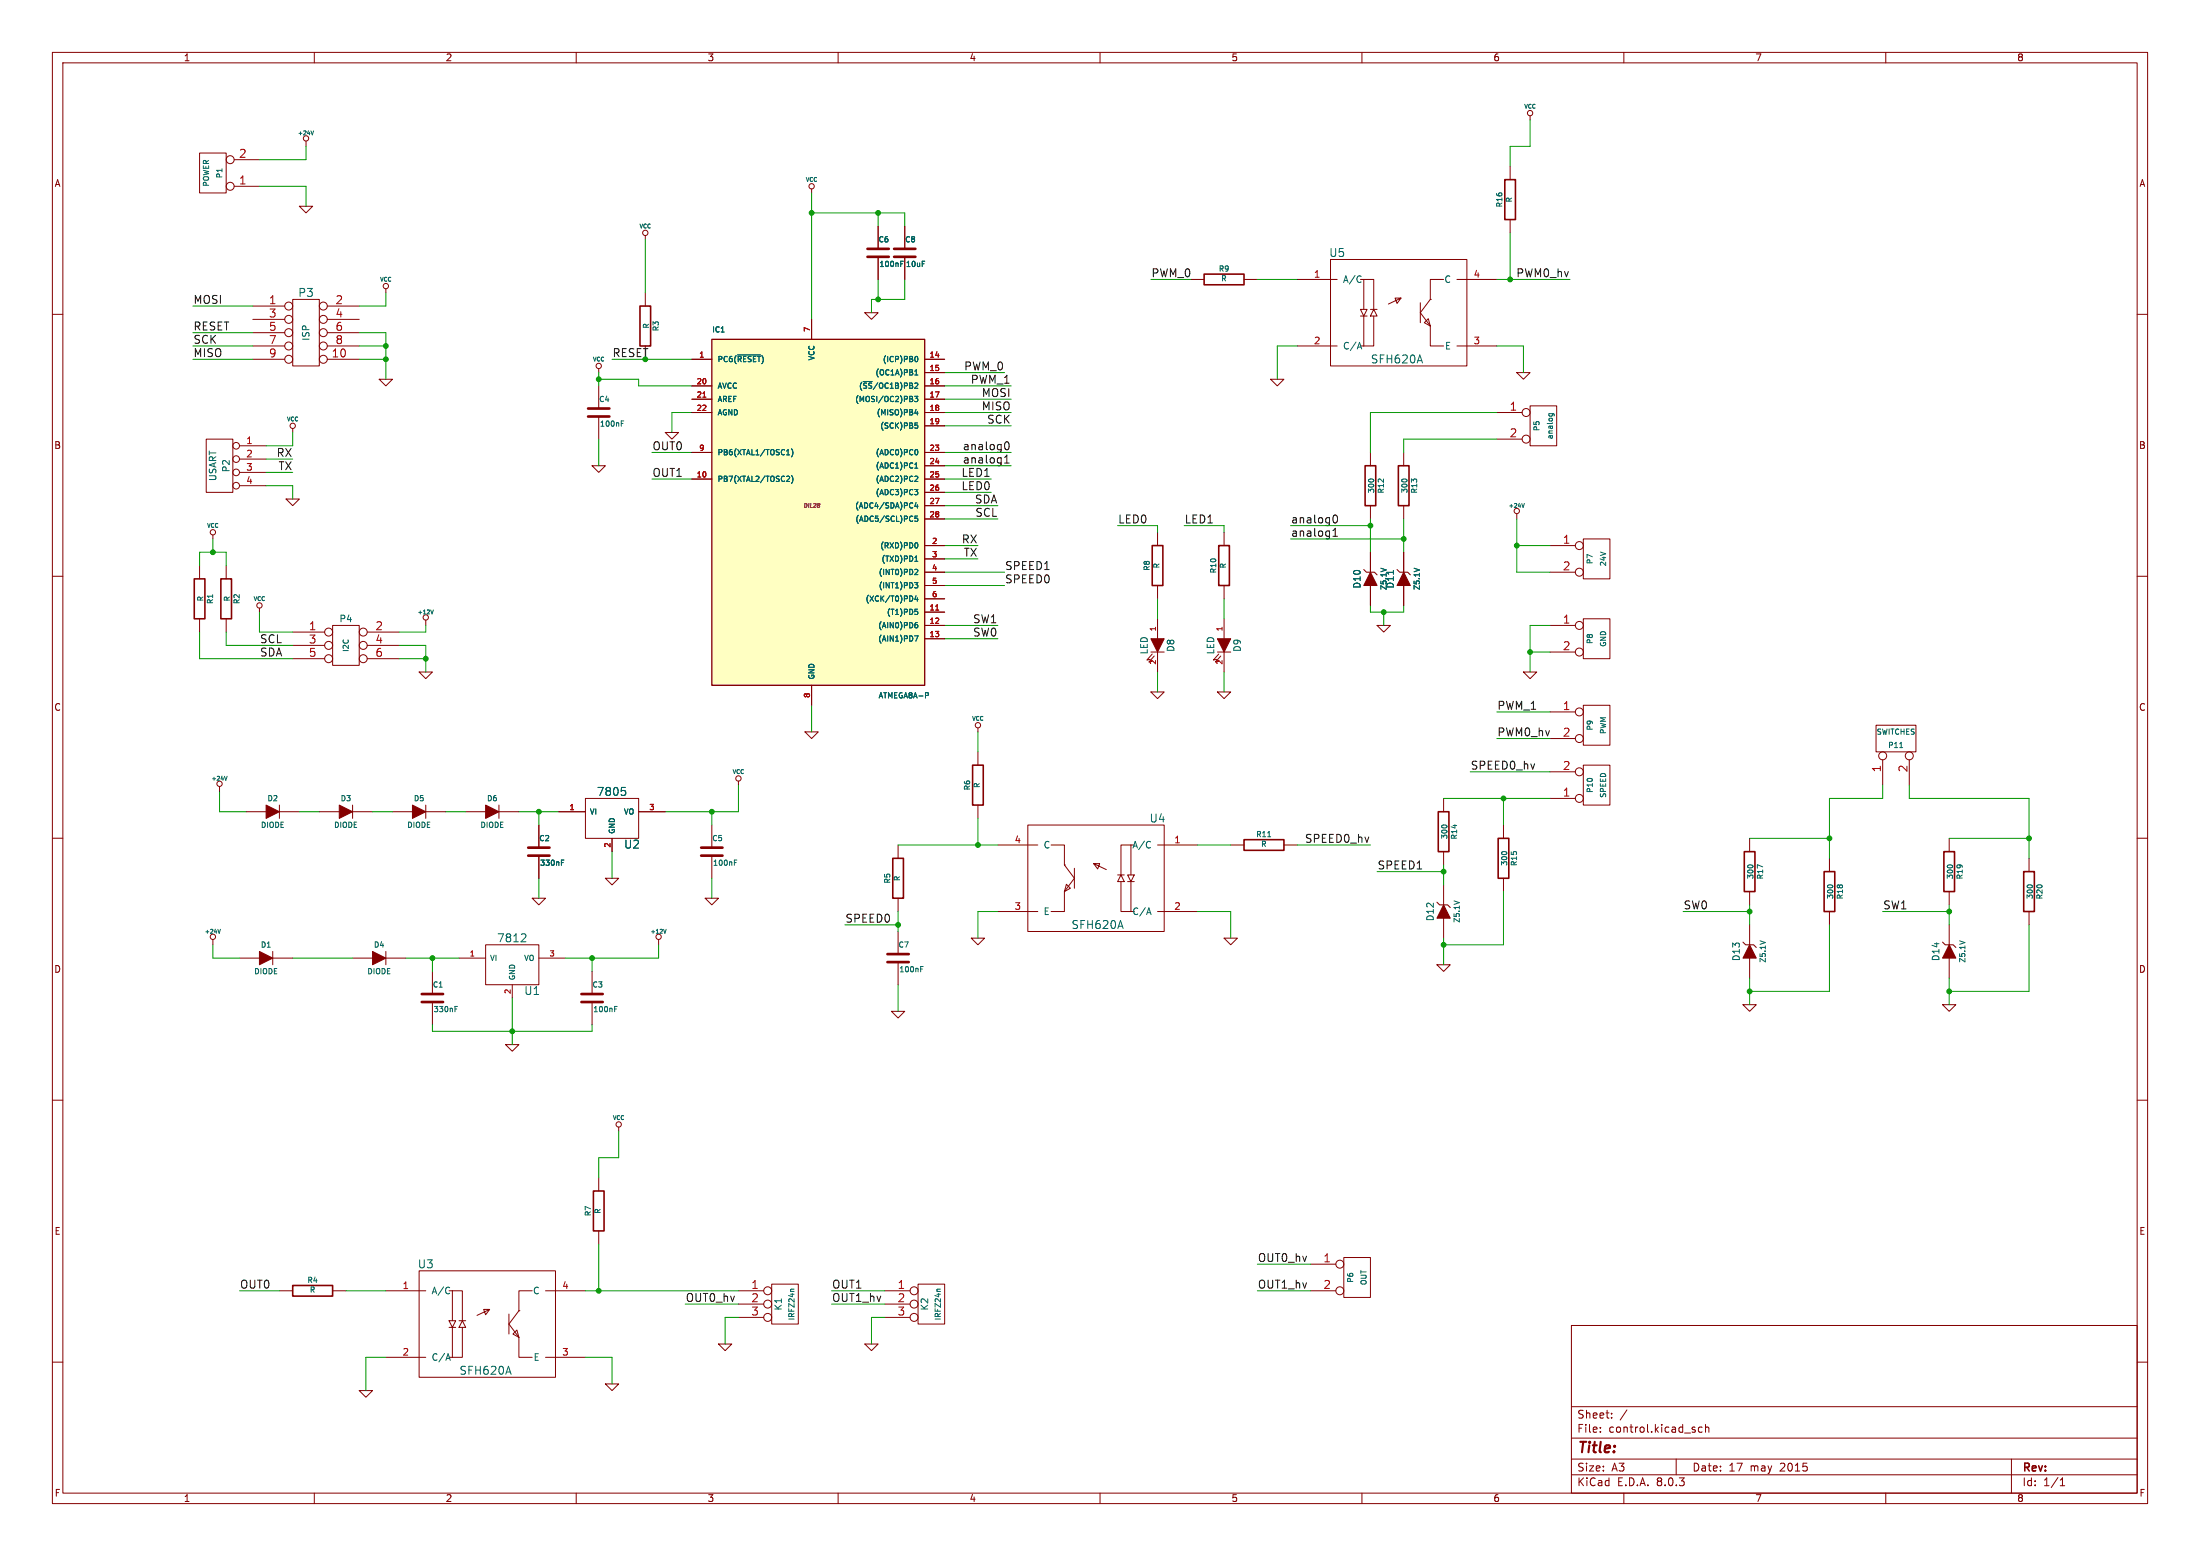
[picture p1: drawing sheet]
<svg xmlns="http://www.w3.org/2000/svg" width="420mm" height="297mm" viewBox="0 0 420 297" stroke-linecap="round" stroke-linejoin="round" font-family="sans-serif">
<g fill="none" stroke="#840000" stroke-width=".19">
<path d="M10 10h400v277h-400zM12 12h396v273h-396zM60 10v2M110 10v2M160 10v2M210 10v2M260 10v2M310 10v2M360 10v2M10 60h2M408 60h2M114.3 70.4v.7"/>
<path d="M10 110h2M233.7 101.6v2.5M233.7 111.8v2.5M408 110h2M153.7 139.7h2.5l-1.3 1.3zM10 160h2M408 160h2M10 210h2M408 210h2M10 260h2M300 253h108v32h-108zM408 260h2"/>
<path d="M300 278.5h108M300 274.5h108M300 268.5h108M305.5 273.2v.2M305.5 272.5v.1M307.7 270.5v.2M307.7 269.8v.1M310.6 269.1l-1.3 1.9M320 278.5v3M324.9 272.5l-.4-.1-.3 .3 .2 .6h.5M325.6 272.5l.2-.1 .4 .1v.9M325.6 271.9v1.5"/>
<path d="M384 278.5v6.5M60 285v2M110 285v2M160 285v2M210 285v2M260 285v2M300 281.5h108M310 285v2M360 285v2M393.3 283.6h.9M393.3 282.5l.4-.4v1.5"/>
<circle cx="114.3" cy="69.9" r=".51"/>
</g>
<path d="M232.7 104.1h2v7.7h-2z" fill="none" stroke="#840000" stroke-width=".3"/>
<path d="M135.9 64.8h40.6v66h-40.6z" fill="#ffffc2"/>
<path d="M135.9 64.8h40.6v66h-40.6z" fill="none" stroke="#840000" stroke-width=".25"/>
<g fill="none" stroke="#840000" stroke-width=".19">
<path d="M38.1 29.2h5.1v7.6h-5.1zM44.7 35.6h4.8M44.7 30.5h4.8M57.1 39.4h2.6l-1.3 1.2zM58.4 26.9v1M154.9 36.1v.7M288.3 31.8v2.5M292.1 22.1v.8M48.3 58.4h6.1M55.9 57.2h5.1v12.7h-5.1zM62.5 58.4h6.1M73.7 55.1v.8"/>
<path d="M123.2 45v.7M123.2 55.9v2.5M165.1 59.7h2.5l-1.2 1.3zM167.6 43.2v4.3M167.6 49v4.3M172.7 43.2v4.3M172.7 49v4.3M227.3 53.3h2.6M237.5 53.3h2.5M247.6 53.3h7.7M254 49.5h26v20.4h-26zM259.7 59.1h1.3l-.7 1.2z"/>
<path d="M259.7 53.3h.6M260.3 53.3h2v5.8M260.3 53.3v5.8M261.6 59.1h1.3M262.3 59.1l.6 1.2h-1.3zM267.5 56.9l-.8 1-.4-1h1.2l-2.5 1.1M271.1 57.8v3.8M273 57.2h.1M273 57.2l-1.9 2.5 1.9 2.5M275.6 53.3h-2.6v3.9M278.1 53.3h7.6M288.3 41.9v2.6"/>
<path d="M48.3 68.6h6.1M48.3 66h6.1M48.3 61h6.1M48.3 63.5h6.1M62.5 68.6h6.1M62.5 66h6.1M62.5 61h6.1M62.5 63.5h6.1M72.4 72.4h2.5l-1.2 1.3zM114.3 73.7v4.3M114.3 79.5v4.3M132.1 68.6h3.8"/>
<path d="M132.1 73.7h3.8M132.1 76.2h3.8M132.1 78.7h3.8M154.9 61v3.8M176.5 68.6h3.8M176.5 71.1h3.8M176.5 73.7h3.8M176.5 76.2h3.8M176.5 78.7h3.8M242.6 72.4h2.5l-1.3 1.3zM247.6 66h7.7M259.7 60.3h1.3"/>
<path d="M259.7 66h.6M260.3 60.3v5.7M262.3 60.3v5.7h-2M272.7 60.8l.3 1.4-1.1-.6zM273 62.2v3.8h2.6M278.1 66h7.6M285.7 78.7h4.9M289.6 71.1h2.5l-1.3 1.3zM292.1 77.5h5.1v7.6h-5.1zM39.4 83.8h5v10.2h-5zM45.7 85.1h5.1M45.7 87.6h5.1"/>
<path d="M45.7 90.2h5.1M45.7 92.7h5.1M54.6 95.3h2.5l-1.2 1.2zM55.9 81.8v.8M113 88.9h2.6l-1.3 1.3zM127 82.6h2.5l-1.2 1.2zM132.1 91.4h3.8M132.1 86.4h3.8M176.5 91.4h3.8M176.5 81.3h3.8M176.5 86.4h3.8M176.5 88.9h3.8"/>
<path d="M176.5 94h3.8M176.5 96.5h3.8M176.5 99.1h3.8M261.6 86.4v2.5M261.6 96.5v2.6M268 86.4v2.5M268 96.5v2.6M285.7 83.8h4.9M289.6 98v1.1M38.1 108v2.5M38.1 118.1v2.6M40.6 102.1v.8"/>
<path d="M43.2 108v2.5M43.2 118.1v2.6M49.5 116.1v.7M63.5 119.4h5.1v7.6h-5.1zM81.3 118.4v1M176.5 116.8h3.8M176.5 119.4h3.8M176.5 104.1h3.8M176.5 106.7h3.8M176.5 109.2h3.8M176.5 111.8h3.8M176.5 114.3h3.8"/>
<path d="M221 101.6v2.5M221 111.8v2.5M221 118.1v3.8M233.7 118.1v3.8M261.6 105.4v3.8M261.6 111.8v3.8M262.9 119.4h2.5l-1.2 1.3zM268 105.4v3.8M268 111.8v3.8M295.9 119.4h4.8M295.9 104.1h4.8M295.9 109.2h4.8"/>
<path d="M302.3 118.1h5v7.6h-5zM302.3 102.9h5v7.6h-5zM55.9 120.7h6.1M55.9 123.2h6.1M55.9 125.7h6.1M70.1 120.7h6.1M70.1 123.2h6.1M70.1 125.7h6.1M80 128.3h2.5l-1.2 1.2zM154.9 130.8v3.8M176.5 121.9h3.8M186.7 138.9v.8"/>
<path d="M219.7 132.1h2.5l-1.2 1.3zM219.7 124.5h2.5M220 124.8l-1.1 1.2 .7-.1M220.3 125.2l-1 1.2 .7-.2M221 124.5v3.8M232.4 132.1h2.5l-1.2 1.3zM232.4 124.5h2.5M232.7 124.8l-1.1 1.2 .7-.1M233 125.2l-1 1.2 .7-.2M233.7 124.5v3.8M290.8 128.3h2.6l-1.3 1.2zM295.9 124.5h4.8"/>
<path d="M295.9 135.9h4.8M302.3 134.6h5v7.6h-5zM358.1 138.4h7.7v5.1h-7.7zM41.9 150.1v1M47 154.9h3.8M53.3 154.9h3.8M53.3 153.7v2.5M61 154.9h3.8M67.3 154.9h3.8M67.3 153.7v2.5M74.9 154.9h3.8M81.3 154.9h3.8"/>
<path d="M81.3 153.7v2.5M88.9 154.9h3.8M95.2 154.9h3.9M95.2 153.7v2.5M102.9 157.5v4.3M106.7 154.9h5.1M111.8 152.4h10.1v7.6h-10.1zM121.9 154.9h5.1M135.9 157.5v4.3M141 149.1v.8M186.7 143.5v2.6M186.7 153.7v2.5"/>
<path d="M196.2 157.5h26v20.3h-26zM275.6 152.4v2.5M287 157.5v2.5M295.9 141h4.8M295.9 152.4h4.8M295.9 147.3h4.8M302.3 146.1h5v7.6h-5zM359.4 145v4.9M364.5 145v4.9M40.6 179.3v1M101.6 171.5h2.5l-1.2 1.2zM102.9 163.3v4.3"/>
<path d="M115.6 167.6h2.5l-1.3 1.3zM116.8 160v2.6M125.7 179.3v1M134.6 171.5h2.6l-1.3 1.2zM135.9 163.3v4.3M171.4 161.3v2.5M171.4 171.5v2.5M171.4 177.8v4.3M185.4 179.1h2.6l-1.3 1.2zM190.5 161.3h7.6M190.5 174h7.6M200.7 161.3h2.5v3.8"/>
<path d="M203.2 165.1h.1M203.2 170.2v3.8h-2.5M203.2 165.1l1.9 2.5-1.9 2.6M203.6 168.8l.7 .7-1.1 .7zM205.1 165.7v3.8M208.8 164.8l.7 1.1 .4-1.1h-1.1l2.4 1.2M213.4 167h1.2M214 167v-5.7h1.9v5.7M214 168.3v5.7h1.9v-5.7M214 167l.6 1.3h-1.2zM215.3 167h1.2l-.6 1.3zM215.3 168.3h1.2"/>
<path d="M221 161.3h7.6M221 174h7.6M233.7 179.1h2.5l-1.3 1.2zM234.9 161.3h2.6M245.1 161.3h2.5M275.6 162.6v2.5M275.6 168.9v3.8M275.6 175.3v3.8M287 167.6v2.6M334 160v2.6M334 170.2v2.5M334 176.5v3.8"/>
<path d="M349.2 163.8v2.6M349.2 174v2.5M372.1 160v2.6M372.1 170.2v2.5M372.1 176.5v3.8M387.3 163.8v2.6M387.3 174v2.5M45.7 182.9h3.8M52.1 182.9h3.8M52.1 181.6v2.6M67.3 182.9h3.8M73.7 181.6v2.6"/>
<path d="M73.7 182.9h3.8M82.5 185.4v4.3M82.5 191.3v4.3M87.6 182.9h5.1M92.7 180.3h10.2v7.7h-10.2zM96.5 199.4h2.6l-1.3 1.3zM97.8 188v2.5M102.9 182.9h5M113 185.4v4.3M113 191.3v4.3M170.2 193h2.5l-1.3 1.3zM171.4 183.6v4.4"/>
<path d="M274.3 184.2h2.6l-1.3 1.2zM332.7 191.8h2.6l-1.3 1.2zM334 182.9v3.8M370.8 191.8h2.6l-1.3 1.2zM372.1 182.9v3.8M118.1 215.1v.8M114.3 224.8v2.5M114.3 234.9v2.6M53.3 246.4h2.6M63.5 246.4h2.5M73.7 246.4h7.6M73.7 259.1h7.6"/>
<path d="M80 242.6h26v20.3h-26zM85.7 252.1h1.3l-.6 1.3zM85.7 246.4h.7M85.7 253.4h1.3M85.7 259.1h.7M86.4 246.4h1.9v5.7M86.4 246.4v5.7M86.4 253.4v5.7M87.6 252.1h1.3M88.3 253.4v5.7h-1.9M88.3 252.1l.6 1.3h-1.3zM93.5 249.9l-.8 1.1-.4-1.1h1.2l-2.4 1.2"/>
<path d="M97.2 250.8v3.8M97.9 254.6l.8-.7 .4 1.4zM99.1 250.2h.1M99.1 255.3v3.8h2.5M99.1 250.2l-1.9 2.5 1.9 2.6M101.6 246.4h-2.5v3.8M104.1 246.4h7.7M104.1 259.1h7.7M137.2 256.5h2.5l-1.3 1.3zM141 246.4h4.8M141 248.9h4.8M141 251.5h4.8"/>
<path d="M147.3 245.1h5.1v7.6h-5.1zM165.1 256.5h2.5l-1.2 1.3zM168.9 246.4h4.8M168.9 248.9h4.8M168.9 251.5h4.8M175.3 245.1h5v7.6h-5zM250.2 241.3h4.8M250.2 246.4h4.8M256.5 240h5.1v7.6h-5.1zM68.6 265.4h2.5l-1.3 1.3zM115.6 264.2h2.5l-1.3 1.2z"/>
<circle cx="43.9" cy="30.5" r=".76"/>
<circle cx="43.9" cy="35.6" r=".76"/>
<circle cx="58.4" cy="26.4" r=".51"/>
<circle cx="154.9" cy="35.6" r=".51"/>
<circle cx="292.1" cy="21.6" r=".51"/>
<circle cx="55.1" cy="58.4" r=".76"/>
<circle cx="61.7" cy="58.4" r=".76"/>
<circle cx="73.7" cy="54.6" r=".51"/>
<circle cx="123.2" cy="44.5" r=".51"/>
<circle cx="55.1" cy="66" r=".76"/>
<circle cx="55.1" cy="61" r=".76"/>
<circle cx="55.1" cy="68.6" r=".76"/>
<circle cx="55.1" cy="63.5" r=".76"/>
<circle cx="61.7" cy="66" r=".76"/>
<circle cx="61.7" cy="61" r=".76"/>
<circle cx="61.7" cy="63.5" r=".76"/>
<circle cx="61.7" cy="68.6" r=".76"/>
<circle cx="291.3" cy="78.7" r=".76"/>
<circle cx="45.1" cy="90.2" r=".63"/>
<circle cx="45.1" cy="87.6" r=".63"/>
<circle cx="45.1" cy="85.1" r=".63"/>
<circle cx="45.1" cy="92.7" r=".63"/>
<circle cx="55.9" cy="81.3" r=".51"/>
<circle cx="289.6" cy="97.5" r=".51"/>
<circle cx="291.3" cy="83.8" r=".76"/>
<circle cx="40.6" cy="101.6" r=".51"/>
<circle cx="49.5" cy="115.6" r=".51"/>
<circle cx="81.3" cy="117.9" r=".51"/>
<circle cx="301.5" cy="104.1" r=".76"/>
<circle cx="301.5" cy="109.2" r=".76"/>
<circle cx="301.5" cy="119.4" r=".76"/>
<circle cx="62.7" cy="120.6" r=".76"/>
<circle cx="62.7" cy="125.7" r=".76"/>
<circle cx="62.7" cy="123.2" r=".76"/>
<circle cx="69.3" cy="120.6" r=".76"/>
<circle cx="69.3" cy="123.2" r=".76"/>
<circle cx="69.3" cy="125.7" r=".76"/>
<circle cx="186.7" cy="138.4" r=".51"/>
<circle cx="301.5" cy="124.5" r=".76"/>
<circle cx="301.5" cy="135.9" r=".76"/>
<circle cx="41.9" cy="149.6" r=".51"/>
<circle cx="141" cy="148.6" r=".51"/>
<circle cx="301.5" cy="152.4" r=".76"/>
<circle cx="301.5" cy="141" r=".76"/>
<circle cx="301.5" cy="147.3" r=".76"/>
<circle cx="359.4" cy="144.3" r=".76"/>
<circle cx="364.5" cy="144.3" r=".76"/>
<circle cx="40.6" cy="178.8" r=".51"/>
<circle cx="125.7" cy="178.8" r=".51"/>
<circle cx="118.1" cy="214.6" r=".51"/>
<circle cx="146.6" cy="251.5" r=".76"/>
<circle cx="146.6" cy="246.4" r=".76"/>
<circle cx="146.6" cy="248.9" r=".76"/>
<circle cx="174.5" cy="251.5" r=".76"/>
<circle cx="174.5" cy="246.4" r=".76"/>
<circle cx="174.5" cy="248.9" r=".76"/>
<circle cx="255.8" cy="241.3" r=".76"/>
<circle cx="255.8" cy="246.4" r=".76"/>
</g>
<g fill="none" stroke="#006464" stroke-width=".19">
<path d="M59.4 25l.2 .7 .3-.7M171.9 50.3h.4M171.9 49.9h.5M176.1 49.9h.4M259.8 52.7v.1M259.8 53.8v.1M140.8 67.7h4.4M164.8 72.8h1.7M174 75.6l.2 .2-.2 .3 .3 .2-.2 .4M174.6 75.6h.6l-.3 .4 .3 .1v.5l-.2 .1-.4-.1M174.6 71.6h.6M174.6 70.9l.3-.3v1"/>
<path d="M174.6 78.9h.7M174.8 68.1l.1-.1a.54 .54 0 0 1 .3 .5 .54 .54 0 0 1-.3 .5h-.1M175.1 78.5v.7M259.2 66.3h.6M259.5 65.3l.5 1.3M271.1 67.8l.5 1.5M295.7 79h.8l.2 .2v.2M295.7 79v.3M296.3 79v.3M118.6 80.8h.3M118.6 80.3h.5M150.2 86.8h.5"/>
<path d="M150.3 86l.2-.2v1M150.3 90.9h.3l.1 .3-.6 .7h.6M151.1 90.7a1.16 1.16 0 0 1 0 1.6M151.1 85.7a1.16 1.16 0 0 1 0 1.5M174.2 98.6h.1M174.3 99.4l-.1 .1M174.6 93.4h.6l-.3 .4 .3 .1v.3l-.2 .2h-.3M174.6 88.6l.3-.3v1.1M174.6 89.4h.6M174.7 80.7h.5M174.8 90.9h.3l.1 .3-.6 .7h.6M174.8 81.1h.2l.2 .2-.1 .4h-.3"/>
<path d="M174.9 85.8a.54 .54 0 0 1 .3 .5 .54 .54 0 0 1-.3 .5M174.9 95.9l-.3 .7h.7M175.1 96.3v.7M175.2 98.5h-.5l-.1 .5 .5-.1 .1 .5-.2 .1-.4-.1M261.4 91.5h.7M267.8 91.5h.6M290.5 96.1l.3 .8 .2-.8M82.2 116.4l.3 .8 .2-.8M174.2 113.9l.1 .3-.1 .4M174.6 111.2h.6l-.3 .4 .3 .1v.3l-.2 .2h-.3M174.6 107.1h.6M174.7 116.3h.5"/>
<path d="M174.7 119.3l.3-.1 .2 .2-.1 .4h-.4M174.8 116.7h.2l.2 .2-.1 .4h-.3M174.8 108.7h.3l.1 .3-.6 .7h.6M174.8 106.3l.1-.2v1M174.9 113.7l-.3 .7h.7M175 103.6a.64 .64 0 0 1 0 1M175.1 118.8l-.3 .1M175.1 114.1v.7M263.6 108.5l1 .3M266 108.9v.7M270 108.5l1 .3M174.6 121.4h.7l-.5 1"/>
<path d="M177.1 132.2l.2 .2-.2 .3M42.9 148.2l.2 .7 .3-.7M118.7 150.3h.7M119.2 150.9l.3 .3v.3l-.3 .3M242 159.7h.6M275.4 157.5h.6M362.7 142.7h.5M41.6 177.4l.2 .7 .3-.7M100.1 178.2l.3 .3-.1 .4-.8 .9h.9M107.2 164.6h.3M107.2 164.2h.5M126.7 177.4l.2 .7 .3-.7"/>
<path d="M140.2 164.6h.3M140.2 164.2h.5M213.9 175.7l.5 1.5M219 174.2h.6M219.3 173.3l.4 1.3M219.6 160.7h.1M219.6 161.7v.1M277.6 172l1 .3M286.8 162.6h.7M333.8 165.1h.7M336 179.6l1 .3M349.1 168.9h.6"/>
<path d="M371.9 165.1h.7M374.1 179.6l1 .3M387.2 168.9h.6M86.9 192.6h.3M86.9 192.1h.4M117.3 192.6h.4M117.3 192.1h.5M175.8 185h.3M175.8 184.5h.4M85.2 259.3h.6M85.5 258.4l.5 1.3M85.8 245.8h.1"/>
<path d="M85.8 246.8v.1M151.6 246.1h-.5l-.2 .3M179.5 246.1h-.5l-.1 .3M97.1 260.8l.5 1.5"/>
</g>
<path d="M134.2 75.8h.6M178.6 116.5h.6" fill="none" stroke="#a90000" stroke-width=".19"/>
<path d="M156.5 96.2h.1M156.5 96.3v.1M156.5 96.2v.1" fill="none" stroke="#840084" stroke-width=".19"/>
<g fill="none" stroke="#840000" stroke-width=".3">
<path d="M287.3 34.3h2v7.6h-2zM122.2 58.4h2v7.6h-2zM229.9 52.3h7.6v2.1h-7.6zM260.6 88.9h2v7.6h-2zM267 88.9h2v7.6h-2zM37.1 110.5h2v7.6h-2zM42.2 110.5h2v7.6h-2zM220 104.1h2v7.7h-2zM185.7 146.1h2v7.6h-2zM274.6 154.9h2v7.7h-2zM170.4 163.8h2.1v7.7h-2.1zM237.5 160.3h7.6v2h-7.6z"/>
<path d="M286 160h2v7.6h-2zM333 162.6h2v7.6h-2zM348.2 166.4h2.1v7.6h-2.1zM371.1 162.6h2v7.6h-2zM386.3 166.4h2.1v7.6h-2.1zM113.3 227.3h2v7.6h-2zM55.9 245.4h7.6v2h-7.6z"/>
</g>
<g fill="none" stroke="#840000" stroke-width=".51">
<path d="M165.6 49h4.1M165.6 47.5h4.1M170.7 49h4.1M170.7 47.5h4.1M112.3 79.5h4M112.3 78h4M100.8 163.3h4.1M100.8 161.8h4.1M133.9 163.3h4M133.9 161.8h4M80.5 191.3h4.1M80.5 189.7h4.1"/>
<path d="M111 191.3h4.1M111 189.7h4.1M169.4 183.6h4.1M169.4 182.1h4.1"/>
</g>
<g fill="#840000" stroke="#840000" stroke-width=".19">
<path d="M92.7 153.7l2.5 1.2-2.5 1.3z"/>
<path d="M71.1 181.6l2.6 1.3-2.6 1.3z"/>
<path d="M232.4 121.9h2.5l-1.2 2.6z"/>
<path d="M219.7 121.9h2.5l-1.2 2.6z"/>
<path d="M261.6 109.2l1.3 2.6h-2.6z"/>
<path d="M268 109.2l1.2 2.6h-2.5z"/>
<path d="M49.5 181.6l2.6 1.3-2.6 1.3z"/>
<path d="M275.6 172.7l1.3 2.6h-2.6z"/>
<path d="M372.1 180.3l1.3 2.6h-2.6z"/>
<path d="M334 180.3l1.3 2.6h-2.6z"/>
<path d="M64.8 153.7l2.5 1.2-2.5 1.3z"/>
<path d="M78.7 153.7l2.6 1.2-2.6 1.3z"/>
<path d="M50.8 153.7l2.5 1.2-2.5 1.3z"/>
</g>
<path d="M260.3 108.7l.6 .5h1.5l.5 .5M266.7 108.7l.5 .5h1.5l.5 .5M274.3 172.2l.5 .5h1.6l.5 .5M332.7 179.8l.5 .5h1.6l.5 .5M370.8 179.8l.5 .5h1.6l.5 .5" fill="none" stroke="#840000" stroke-width=".2"/>
<path d="M191.8 88.4h.8M191.8 87.3l.4-.4v1.5M191.9 84.5l.2-.2a.81 .81 0 0 1 .6 .8 .81 .81 0 0 1-.6 .8l-.2-.2M254.5 98.6l.3-.3a.81 .81 0 0 1 .6 .8 .81 .81 0 0 1-.6 .7l-.3-.3M254.5 102.4h.8M254.5 101.3l.4-.5v1.6" fill="none" stroke="#0f0f0f" stroke-width=".19"/>
<g fill="none" stroke="#009600" stroke-width=".19">
<path d="M49.5 35.6h8.9v3.8M58.4 27.9v2.6h-8.9M154.9 36.8v24.2M292.1 22.9v5h-3.8v3.9M36.8 58.4h11.5M73.7 55.9v2.5h-5.1M123.2 45.7v10.2M154.9 40.6h17.8v2.6M167.6 40.6v2.6M167.6 53.3v3.9M172.7 53.3v3.9h-6.3v2.5M219.7 53.3h7.6"/>
<path d="M240 53.3h7.6M285.7 53.3h14M288.3 44.5v8.8M36.8 63.5h11.5M36.8 66h11.5M36.8 68.6h11.5M68.6 63.5h5.1v8.9M68.6 66h5.1M68.6 68.6h5.1M114.3 71.1v2.6M114.3 72.4h7.6v1.3h10.2M116.8 68.6h15.3"/>
<path d="M132.1 78.7h-3.8v3.9M180.3 73.7h12.7M180.3 78.7h12.7M180.3 71.1h11.5M180.3 76.2h12.7M247.6 66h-3.8v6.4M285.7 66h5.1v5.1M285.7 78.7h-24.1v7.7M50.8 92.7h5.1v2.6M50.8 87.6h5.1M50.8 90.2h5.1M55.9 82.6v2.5h-5.1"/>
<path d="M114.3 83.8v5.1M124.5 86.4h7.6M124.5 91.4h7.6M180.3 81.3h12.7M180.3 88.9h12.7M180.3 86.4h12.7M180.3 94h8.9M180.3 91.4h8.9M180.3 96.5h10.2M180.3 99.1h10.2M261.6 99.1v6.3M268 99.1v6.3"/>
<path d="M285.7 83.8h-17.7v2.6M289.6 99.1v10.1h6.3M38.1 108v-2.6h5.1v2.6M40.6 102.9v2.5M49.5 116.8v3.9h6.4M81.3 119.4v1.3h-5.1M180.3 119.4h10.2M180.3 104.1h6.4M180.3 109.2h11.5M180.3 111.8h11.5M180.3 106.7h6.4M213.4 100.3h7.6v1.3"/>
<path d="M221 114.3v3.8M226.1 100.3h7.6v1.3M233.7 114.3v3.8M246.4 100.3h15.2M246.4 102.9h21.6M261.6 115.6v1.2h6.4v-1.2M264.2 116.8v2.6M289.6 104.1h6.3M295.9 119.4h-3.8v8.9M38.1 120.7v5h17.8M43.2 120.7v2.5h12.7M76.2 123.2h5.1v5.1"/>
<path d="M76.2 125.7h5.1M154.9 134.6v5.1M180.3 121.9h10.2M186.7 139.7v3.8M221 128.3v3.8M233.7 128.3v3.8M285.7 135.9h10.2M292.1 124.5h3.8M41.9 151.1v3.8h5.1M57.1 154.9h3.9M71.1 154.9h3.8M85.1 154.9h3.8"/>
<path d="M99.1 154.9h7.6M102.9 154.9v2.6M135.9 154.9v2.6M141 149.9v5h-14M186.7 156.2v5.1M275.6 152.4h20.3M280.7 147.3h15.2M285.7 141h10.2M287 152.4v5.1M359.4 149.9v2.5h-10.2v11.4M364.5 149.9v2.5h22.8v11.4M102.9 167.6v3.9"/>
<path d="M116.8 162.6v5M135.9 167.6v3.9M161.3 176.5h10.1M171.4 174v3.8M171.4 161.3h19.1M190.5 174h-3.8v5.1M228.6 174h6.3v5.1M228.6 161.3h6.3M247.6 161.3h14M262.9 166.4h12.7M275.6 165.1v3.8M275.6 179.1v5.1"/>
<path d="M287 170.2v10.1h-11.4M321.3 174h12.7M334 172.7v3.8M334 160h15.2M349.2 176.5v12.7h-15.2M359.4 174h12.7M372.1 172.7v3.8M372.1 160h15.2M387.3 176.5v12.7h-15.2M40.6 180.3v2.6h5.1M55.9 182.9h11.4M77.5 182.9h10.1"/>
<path d="M82.5 195.6v1.3h30.5v-1.3M82.5 182.9v2.5M97.8 190.5v8.9M113 182.9v2.5M125.7 180.3v2.6h-17.8M171.4 188v5M334 186.7v5.1M372.1 186.7v5.1M118.1 215.9v5.1h-3.8v3.8M114.3 237.5v8.9M45.7 246.4h7.6M66 246.4h7.7"/>
<path d="M73.7 259.1h-3.9v6.3M111.8 259.1h5v5.1M111.8 246.4h29.2M130.8 248.9h10.2M141 251.5h-2.6v5M158.7 246.4h10.2M158.7 248.9h10.2M168.9 251.5h-2.5v5M240 246.4h10.2M240 241.3h10.2"/>
</g>
<g fill="#009600" stroke="#009600" stroke-width=".19">
<circle cx="334" cy="174" r=".46"/>
<circle cx="334" cy="189.2" r=".46"/>
<circle cx="349.2" cy="160" r=".46"/>
<circle cx="372.1" cy="189.2" r=".46"/>
<circle cx="372.1" cy="174" r=".46"/>
<circle cx="387.3" cy="160" r=".46"/>
<circle cx="289.6" cy="104.1" r=".46"/>
<circle cx="292.1" cy="124.5" r=".46"/>
<circle cx="264.2" cy="116.8" r=".46"/>
<circle cx="261.6" cy="100.3" r=".46"/>
<circle cx="268" cy="102.9" r=".46"/>
<circle cx="287" cy="152.4" r=".46"/>
<circle cx="275.6" cy="166.4" r=".46"/>
<circle cx="186.7" cy="161.3" r=".46"/>
<circle cx="275.6" cy="180.3" r=".46"/>
<circle cx="171.4" cy="176.5" r=".46"/>
<circle cx="288.3" cy="53.3" r=".46"/>
<circle cx="154.9" cy="40.6" r=".46"/>
<circle cx="167.6" cy="40.6" r=".46"/>
<circle cx="114.3" cy="72.4" r=".46"/>
<circle cx="167.6" cy="57.2" r=".46"/>
<circle cx="102.9" cy="154.9" r=".46"/>
<circle cx="135.9" cy="154.9" r=".46"/>
<circle cx="113" cy="182.9" r=".46"/>
<circle cx="82.5" cy="182.9" r=".46"/>
<circle cx="97.8" cy="196.9" r=".46"/>
<circle cx="114.3" cy="246.4" r=".46"/>
<circle cx="73.7" cy="68.6" r=".46"/>
<circle cx="73.7" cy="66" r=".46"/>
<circle cx="81.3" cy="125.7" r=".46"/>
<circle cx="40.6" cy="105.4" r=".46"/>
</g>
<text font-size="2.8" fill="#840000" x="301" y="277.9">Title:</text>
<g font-size="2.1" fill="#a90000">
<text x="45.6" y="35.3">1</text>
<text x="45.6" y="30.2">2</text>
<text x="51.3" y="58.2">1</text>
<text x="64" y="58.2">2</text>
<text x="51.3" y="60.7">3</text>
<text x="51.3" y="63.2">5</text>
<text x="51.3" y="65.8">7</text>
<text x="64" y="60.7">4</text>
<text x="64" y="63.2">6</text>
<text x="64" y="65.8">8</text>
<text x="51.3" y="68.3">9</text>
<text x="63.2" y="68.3">10</text>
<text x="288.1" y="78.5">1</text>
<text x="288.1" y="83.6">2</text>
<text x="298.3" y="103.9">1</text>
<text x="298.3" y="109">2</text>
<text x="298.3" y="119.1">1</text>
<text x="58.9" y="120.4">1</text>
<text x="58.9" y="122.9">3</text>
<text x="58.9" y="125.5">5</text>
<text x="71.6" y="120.4">2</text>
<text x="71.6" y="122.9">4</text>
<text x="71.6" y="125.5">6</text>
<text x="298.3" y="124.2">2</text>
<text x="298.3" y="135.6">1</text>
<text x="298.3" y="140.7">2</text>
<text x="298.3" y="147.1">2</text>
<text x="359.2" y="147.5" transform="rotate(-90 359.2 147.5)">1</text>
<text x="364.2" y="147.5" transform="rotate(-90 364.2 147.5)">2</text>
<text x="298.3" y="152.1">1</text>
<text x="252.6" y="241">1</text>
<text x="143.3" y="246.1">1</text>
<text x="143.3" y="248.7">2</text>
<text x="143.3" y="251.2">3</text>
<text x="171.3" y="246.1">1</text>
<text x="171.3" y="248.7">2</text>
<text x="171.3" y="251.2">3</text>
<text x="252.6" y="246.1">2</text>
</g>
<g font-size="2.1" fill="#0f0f0f">
<text x="219.7" y="53">PWM_0</text>
<text x="289.4" y="53">PWM0_hv</text>
<text x="36.8" y="58.1">MOSI</text>
<text x="36.8" y="63.2">RESET</text>
<text x="36.8" y="65.7">SCK</text>
<text x="36.8" y="68.3">MISO</text>
<text x="184" y="70.8">PWM_0</text>
<text x="185.3" y="73.3">PWM_1</text>
<text x="187.4" y="75.9">MOSI</text>
<text x="187.4" y="78.4">MISO</text>
<text x="188.4" y="81">SCK</text>
<text x="52.8" y="87.3">RX</text>
<text x="53.1" y="89.9">TX</text>
<text x="124.5" y="86">OUT0</text>
<text x="183.7" y="88.6">analog1</text>
<text x="183.7" y="86">analog0</text>
<text x="124.5" y="91.1">OUT1</text>
<text x="183.5" y="91.1">LED1</text>
<text x="183.5" y="93.7">LED0</text>
<text x="186.1" y="96.2">SDA</text>
<text x="186.1" y="98.7">SCL</text>
<text x="213.4" y="100">LED0</text>
<text x="226.1" y="100">LED1</text>
<text x="246.4" y="100">analog0</text>
<text x="183.6" y="103.8">RX</text>
<text x="183.9" y="106.4">TX</text>
<text x="246.4" y="102.6">analog1</text>
<text x="191.8" y="111.4">SPEED0</text>
<text x="191.8" y="108.9">SPEED1</text>
<text x="185.7" y="119.1">SW1</text>
<text x="49.5" y="122.9">SCL</text>
<text x="49.5" y="125.4">SDA</text>
<text x="185.7" y="121.6">SW0</text>
<text x="285.8" y="135.6">PWM_1</text>
<text x="285.8" y="140.7">PWM0_hv</text>
<text x="280.7" y="147">SPEED0_hv</text>
<text x="249.1" y="161">SPEED0_hv</text>
<text x="262.9" y="166.1">SPEED1</text>
<text x="321.3" y="173.7">SW0</text>
<text x="359.4" y="173.7">SW1</text>
<text x="161.3" y="176.2">SPEED0</text>
<text x="240" y="241">OUT0_hv</text>
<text x="45.7" y="246.1">OUT0</text>
<text x="130.8" y="248.6">OUT0_hv</text>
<text x="158.7" y="246.1">OUT1</text>
<text x="158.7" y="248.6">OUT1_hv</text>
<text x="240" y="246.1">OUT1_hv</text>
</g>
<g font-size="2.1" fill="#006464">
<text x="253.7" y="49.3">U5</text>
<text x="56.9" y="56.9">P3</text>
<text x="261.6" y="69.6">SFH620A</text>
<text x="113.9" y="152.1">7805</text>
<text x="219.4" y="157.2">U4</text>
<text x="119" y="162.2">U2</text>
<text x="204.5" y="177.5">SFH620A</text>
<text x="94.8" y="180.1">7812</text>
<text x="100" y="190.1">U1</text>
<text x="79.7" y="242.3">U3</text>
<text x="87.6" y="262.6">SFH620A</text>
</g>
<text font-size="2.1" fill="#009600" x="116.8" y="68.3">RESET</text>
<g font-size="2.1" fill="#840000">
<text x="301" y="273.7">File:</text>
<text x="301" y="271">Sheet:</text>
<text x="307.1" y="273.7">control.kicad_sch</text>
<text x="301" y="281.1">Size:</text>
<text x="307.6" y="281.1">A3</text>
<text x="323" y="281.1">Date:</text>
<text x="330" y="281.1">17</text>
<text x="334.2" y="281.1">may</text>
<text x="340" y="281.1">2015</text>
<text x="386" y="281.3">Rev:</text>
<text x="301" y="283.9">KiCad</text>
<text x="308.7" y="283.9">E.D.A.</text>
<text x="316.3" y="283.9">8.0.3</text>
<text x="386" y="283.9">Id:</text>
<text x="390.1" y="283.9">1/1</text>
</g>
<g font-size="1.8" fill="#840000">
<text x="35" y="11.9">1</text>
<text x="85" y="11.9">2</text>
<text x="135" y="11.9">3</text>
<text x="185" y="11.9">4</text>
<text x="235" y="11.9">5</text>
<text x="285" y="11.9">6</text>
<text x="335" y="11.9">7</text>
<text x="385" y="11.9">8</text>
<text x="10.3" y="35.9">A</text>
<text x="408.3" y="35.9">A</text>
<text x="10.3" y="85.9">B</text>
<text x="408.2" y="85.9">B</text>
<text x="10.3" y="135.9">C</text>
<text x="408.2" y="135.9">C</text>
<text x="10.3" y="185.9">D</text>
<text x="408.2" y="185.9">D</text>
<text x="10.3" y="235.9">E</text>
<text x="408.3" y="235.9">E</text>
<text x="10.3" y="285.9">F</text>
<text x="35" y="286.9">1</text>
<text x="85" y="286.9">2</text>
<text x="135" y="286.9">3</text>
<text x="185" y="286.9">4</text>
<text x="235" y="286.9">5</text>
<text x="285" y="286.9">6</text>
<text x="335" y="286.9">7</text>
<text x="385" y="286.9">8</text>
<text x="408.3" y="285.9">F</text>
</g>
<g font-size="1.8" fill="#a90000">
<text x="250.8" y="53.1">1</text>
<text x="281.2" y="53.1">4</text>
<text x="250.8" y="65.8">2</text>
<text x="281.2" y="65.8">3</text>
<text x="46.9" y="84.8">1</text>
<text x="46.9" y="87.4">2</text>
<text x="46.9" y="89.9">3</text>
<text x="46.9" y="92.5">4</text>
<text x="193.6" y="161">4</text>
<text x="224.1" y="161">1</text>
<text x="193.6" y="173.7">3</text>
<text x="224.1" y="173.7">2</text>
<text x="76.8" y="246.1">1</text>
<text x="107.2" y="246.1">4</text>
<text x="76.8" y="258.8">2</text>
<text x="107.2" y="258.8">3</text>
</g>
<g font-size="1.8" fill="#006464">
<text x="256.3" y="54.2">A/C</text>
<text x="275.6" y="54.2">C</text>
<text x="59.3" y="65.1" transform="rotate(-90 59.3 65.1)">ISP</text>
<text x="256.3" y="66.9">C/A</text>
<text x="275.8" y="66.9">E</text>
<text x="41.5" y="91.9" transform="rotate(-90 41.5 91.9)">USART</text>
<text x="44" y="90.2" transform="rotate(-90 44 90.2)">P2</text>
<text x="259.9" y="112.4" transform="rotate(-90 259.9 112.4)">D10</text>
<text x="266.3" y="112.4" transform="rotate(-90 266.3 112.4)">D11</text>
<text x="64.7" y="119">P4</text>
<text x="219.3" y="125" transform="rotate(-90 219.3 125)">LED</text>
<text x="224.4" y="124.5" transform="rotate(-90 224.4 124.5)">D8</text>
<text x="232" y="125" transform="rotate(-90 232 125)">LED</text>
<text x="237.1" y="124.5" transform="rotate(-90 237.1 124.5)">D9</text>
<text x="199.1" y="162.2">C</text>
<text x="216.1" y="162.2">A/C</text>
<text x="199.1" y="174.9">E</text>
<text x="216.1" y="174.9">C/A</text>
<text x="273.9" y="175.9" transform="rotate(-90 273.9 175.9)">D12</text>
<text x="332.3" y="183.6" transform="rotate(-90 332.3 183.6)">D13</text>
<text x="370.4" y="183.6" transform="rotate(-90 370.4 183.6)">D14</text>
<text x="82.3" y="247.2">A/C</text>
<text x="101.7" y="247.2">C</text>
<text x="149.5" y="250.3" transform="rotate(-90 149.5 250.3)">K1</text>
<text x="177.4" y="250.3" transform="rotate(-90 177.4 250.3)">K2</text>
<text x="82.3" y="259.9">C/A</text>
<text x="101.8" y="259.9">E</text>
</g>
<g font-size="1.4" fill="#006464">
<text x="40.1" y="35.7" transform="rotate(-90 40.1 35.7)">POWER</text>
<text x="42.6" y="34.1" transform="rotate(-90 42.6 34.1)">P1</text>
<text x="287" y="39.7" transform="rotate(-90 287 39.7)">R16</text>
<text x="288.8" y="38.8" transform="rotate(-90 288.8 38.8)">R</text>
<text x="167.6" y="46.5">C6</text>
<text x="172.7" y="46.5">C8</text>
<text x="167.8" y="51.2">100nF</text>
<text x="172.8" y="51.2">10uF</text>
<text x="232.6" y="52">R9</text>
<text x="233" y="53.9">R</text>
<text x="124.1" y="62.8" transform="rotate(-90 124.1 62.8)">R</text>
<text x="126" y="63.3" transform="rotate(-90 126 63.3)">R3</text>
<text x="135.9" y="63.7">IC1</text>
<text x="136.9" y="69.3">PC6(~{RESET})</text>
<text x="155.7" y="68.9" transform="rotate(-90 155.7 68.9)">VCC</text>
<text x="167" y="71.9">(OC1A)PB1</text>
<text x="168.4" y="69.3">(ICP)PB0</text>
<text x="114.3" y="76.9">C4</text>
<text x="136.9" y="74.4">AVCC</text>
<text x="136.9" y="76.9">AREF</text>
<text x="163.1" y="76.9">(MOSI/OC2)PB3</text>
<text x="163.8" y="74.4">(~{SS}/OC1B)PB2</text>
<text x="114.4" y="81.6">100nF</text>
<text x="136.9" y="79.5">AGND</text>
<text x="167.2" y="79.5">(MISO)PB4</text>
<text x="167.9" y="82">(SCK)PB5</text>
<text x="294.1" y="82.4" transform="rotate(-90 294.1 82.4)">P5</text>
<text x="296.6" y="84" transform="rotate(-90 296.6 84)">analog</text>
<text x="136.9" y="87.1">PB6(XTAL1/TOSC1)</text>
<text x="167" y="87.1">(ADC0)PC0</text>
<text x="167" y="89.6">(ADC1)PC1</text>
<text x="136.9" y="92.2">PB7(XTAL2/TOSC2)</text>
<text x="167" y="92.2">(ADC2)PC2</text>
<text x="167" y="94.7">(ADC3)PC3</text>
<text x="262.5" y="94.3" transform="rotate(-90 262.5 94.3)">300</text>
<text x="264.4" y="94.3" transform="rotate(-90 264.4 94.3)">R12</text>
<text x="268.9" y="94.3" transform="rotate(-90 268.9 94.3)">300</text>
<text x="270.7" y="94.3" transform="rotate(-90 270.7 94.3)">R13</text>
<text x="163.1" y="97.3">(ADC4/SDA)PC4</text>
<text x="163.2" y="99.8">(ADC5/SCL)PC5</text>
<text x="167.9" y="104.9">(RXD)PD0</text>
<text x="168.1" y="107.4">(TXD)PD1</text>
<text x="304.3" y="107.8" transform="rotate(-90 304.3 107.8)">P7</text>
<text x="167.6" y="110">(INT0)PD2</text>
<text x="167.6" y="112.5">(INT1)PD3</text>
<text x="219.7" y="109.1" transform="rotate(-90 219.7 109.1)">R8</text>
<text x="221.5" y="108.6" transform="rotate(-90 221.5 108.6)">R</text>
<text x="232.4" y="109.6" transform="rotate(-90 232.4 109.6)">R10</text>
<text x="234.2" y="108.6" transform="rotate(-90 234.2 108.6)">R</text>
<text x="264.9" y="112.7" transform="rotate(-90 264.9 112.7)">Z5.1V</text>
<text x="271.2" y="112.7" transform="rotate(-90 271.2 112.7)">Z5.1V</text>
<text x="306.8" y="108.2" transform="rotate(-90 306.8 108.2)">24V</text>
<text x="39" y="114.9" transform="rotate(-90 39 114.9)">R</text>
<text x="40.9" y="115.4" transform="rotate(-90 40.9 115.4)">R1</text>
<text x="44.1" y="114.9" transform="rotate(-90 44.1 114.9)">R</text>
<text x="45.9" y="115.4" transform="rotate(-90 45.9 115.4)">R2</text>
<text x="165.1" y="115">(XCK/T0)PD4</text>
<text x="169.2" y="117.6">(T1)PD5</text>
<text x="66.8" y="124.6" transform="rotate(-90 66.8 124.6)">I2C</text>
<text x="167.5" y="120.1">(AIN0)PD6</text>
<text x="167.5" y="122.7">(AIN1)PD7</text>
<text x="304.3" y="123" transform="rotate(-90 304.3 123)">P8</text>
<text x="306.8" y="123.6" transform="rotate(-90 306.8 123.6)">GND</text>
<text x="155.7" y="129.8" transform="rotate(-90 155.7 129.8)">GND</text>
<text x="167.6" y="133.5">ATMEGA8A-P</text>
<text x="304.3" y="139.5" transform="rotate(-90 304.3 139.5)">P9</text>
<text x="306.8" y="140.2" transform="rotate(-90 306.8 140.2)">PWM</text>
<text x="358.1" y="140.4">SWITCHES</text>
<text x="360.3" y="143">P11</text>
<text x="51" y="153.1">D2</text>
<text x="64.9" y="153.1">D3</text>
<text x="78.9" y="153.1">D5</text>
<text x="92.9" y="153.1">D6</text>
<text x="112.5" y="155.7">VI</text>
<text x="119" y="155.7">VO</text>
<text x="185.4" y="151" transform="rotate(-90 185.4 151)">R6</text>
<text x="187.2" y="150.5" transform="rotate(-90 187.2 150.5)">R</text>
<text x="304.3" y="151.5" transform="rotate(-90 304.3 151.5)">P10</text>
<text x="306.8" y="152.4" transform="rotate(-90 306.8 152.4)">SPEED</text>
<text x="49.7" y="158.2">DIODE</text>
<text x="63.7" y="158.2">DIODE</text>
<text x="77.6" y="158.2">DIODE</text>
<text x="91.6" y="158.2">DIODE</text>
<text x="102.8" y="160.8">C2</text>
<text x="117.6" y="159.3" transform="rotate(-90 117.6 159.3)">GND</text>
<text x="135.9" y="160.8">C5</text>
<text x="239.7" y="160">R11</text>
<text x="240.6" y="161.8">R</text>
<text x="276.5" y="160.3" transform="rotate(-90 276.5 160.3)">300</text>
<text x="278.4" y="160.4" transform="rotate(-90 278.4 160.4)">R14</text>
<text x="103" y="165.5">330nF</text>
<text x="136" y="165.5">100nF</text>
<text x="287.9" y="165.4" transform="rotate(-90 287.9 165.4)">300</text>
<text x="289.8" y="165.4" transform="rotate(-90 289.8 165.4)">R15</text>
<text x="334.9" y="167.9" transform="rotate(-90 334.9 167.9)">300</text>
<text x="336.8" y="168" transform="rotate(-90 336.8 168)">R17</text>
<text x="373" y="167.9" transform="rotate(-90 373 167.9)">300</text>
<text x="374.9" y="168" transform="rotate(-90 374.9 168)">R19</text>
<text x="170.2" y="168.8" transform="rotate(-90 170.2 168.8)">R5</text>
<text x="172" y="168.3" transform="rotate(-90 172 168.3)">R</text>
<text x="350.2" y="171.7" transform="rotate(-90 350.2 171.7)">300</text>
<text x="352" y="171.8" transform="rotate(-90 352 171.8)">R18</text>
<text x="388.3" y="171.7" transform="rotate(-90 388.3 171.7)">300</text>
<text x="390.1" y="171.8" transform="rotate(-90 390.1 171.8)">R20</text>
<text x="278.9" y="176.2" transform="rotate(-90 278.9 176.2)">Z5.1V</text>
<text x="49.7" y="181.1">D1</text>
<text x="71.3" y="181.1">D4</text>
<text x="93.5" y="183.6">VI</text>
<text x="99.9" y="183.6">VO</text>
<text x="171.4" y="181.1">C7</text>
<text x="171.6" y="185.8">100nF</text>
<text x="337.3" y="183.9" transform="rotate(-90 337.3 183.9)">Z5.1V</text>
<text x="375.4" y="183.9" transform="rotate(-90 375.4 183.9)">Z5.1V</text>
<text x="48.4" y="186.2">DIODE</text>
<text x="70" y="186.2">DIODE</text>
<text x="82.5" y="188.7">C1</text>
<text x="98.5" y="187.2" transform="rotate(-90 98.5 187.2)">GND</text>
<text x="113" y="188.7">C3</text>
<text x="82.7" y="193.4">330nF</text>
<text x="113.1" y="193.4">100nF</text>
<text x="113" y="232.3" transform="rotate(-90 113 232.3)">R7</text>
<text x="114.9" y="231.8" transform="rotate(-90 114.9 231.8)">R</text>
<text x="58.6" y="245.1">R4</text>
<text x="258.5" y="245" transform="rotate(-90 258.5 245)">P6</text>
<text x="261.1" y="245.4" transform="rotate(-90 261.1 245.4)">OUT</text>
<text x="59" y="246.9">R</text>
<text x="151.9" y="252.1" transform="rotate(-90 151.9 252.1)">IRFZ24n</text>
<text x="179.8" y="252.1" transform="rotate(-90 179.8 252.1)">IRFZ24n</text>
</g>
<g font-size="1.4" fill="#a90000">
<text x="154.7" y="63.5" transform="rotate(-90 154.7 63.5)">7</text>
<text x="133.4" y="68.3">1</text>
<text x="177.3" y="68.3">14</text>
<text x="177.3" y="70.9">15</text>
<text x="132.9" y="73.4">20</text>
<text x="132.9" y="75.9">21</text>
<text x="177.3" y="73.4">16</text>
<text x="177.3" y="75.9">17</text>
<text x="132.9" y="78.5">22</text>
<text x="177.3" y="78.5">18</text>
<text x="177.3" y="81">19</text>
<text x="133.4" y="86.1">9</text>
<text x="177.3" y="86.1">23</text>
<text x="177.3" y="88.6">24</text>
<text x="132.9" y="91.2">10</text>
<text x="177.3" y="91.2">25</text>
<text x="177.3" y="93.7">26</text>
<text x="177.3" y="96.3">27</text>
<text x="177.3" y="98.8">28</text>
<text x="177.8" y="103.9">2</text>
<text x="177.8" y="106.4">3</text>
<text x="177.8" y="109">4</text>
<text x="177.8" y="111.5">5</text>
<text x="177.3" y="116.6">11</text>
<text x="177.3" y="119.1">12</text>
<text x="177.8" y="114">6</text>
<text x="177.3" y="121.7">13</text>
<text x="220.7" y="120.6" transform="rotate(-90 220.7 120.6)">1</text>
<text x="233.4" y="120.6" transform="rotate(-90 233.4 120.6)">1</text>
<text x="220.7" y="127" transform="rotate(-90 220.7 127)">2</text>
<text x="233.4" y="127" transform="rotate(-90 233.4 127)">2</text>
<text x="154.7" y="133.3" transform="rotate(-90 154.7 133.3)">8</text>
<text x="108.6" y="154.7">1</text>
<text x="123.8" y="154.7">3</text>
<text x="116.6" y="161.9" transform="rotate(-90 116.6 161.9)">2</text>
<text x="89.6" y="182.6">1</text>
<text x="104.8" y="182.6">3</text>
<text x="97.5" y="189.8" transform="rotate(-90 97.5 189.8)">2</text>
</g>
<g font-size="1.1" fill="#006464">
<text x="290.9" y="20.9">VCC</text>
<text x="56.7" y="26">+24V</text>
<text x="153.7" y="34.9">VCC</text>
<text x="121.9" y="43.8">VCC</text>
<text x="72.4" y="53.9">VCC</text>
<text x="113.1" y="69.2">VCC</text>
<text x="54.6" y="80.6">VCC</text>
<text x="39.4" y="100.9">VCC</text>
<text x="287.9" y="97.1">+24V</text>
<text x="48.3" y="114.9">VCC</text>
<text x="79.6" y="117.4">+12V</text>
<text x="185.4" y="137.8">VCC</text>
<text x="40.2" y="149.2">+24V</text>
<text x="139.7" y="147.9">VCC</text>
<text x="39" y="178.4">+24V</text>
<text x="124.1" y="178.4">+12V</text>
<text x="116.9" y="214">VCC</text>
</g>
<text font-size="1.1" fill="#840084" x="153.2" y="97.1">DIL28</text>
</svg>
